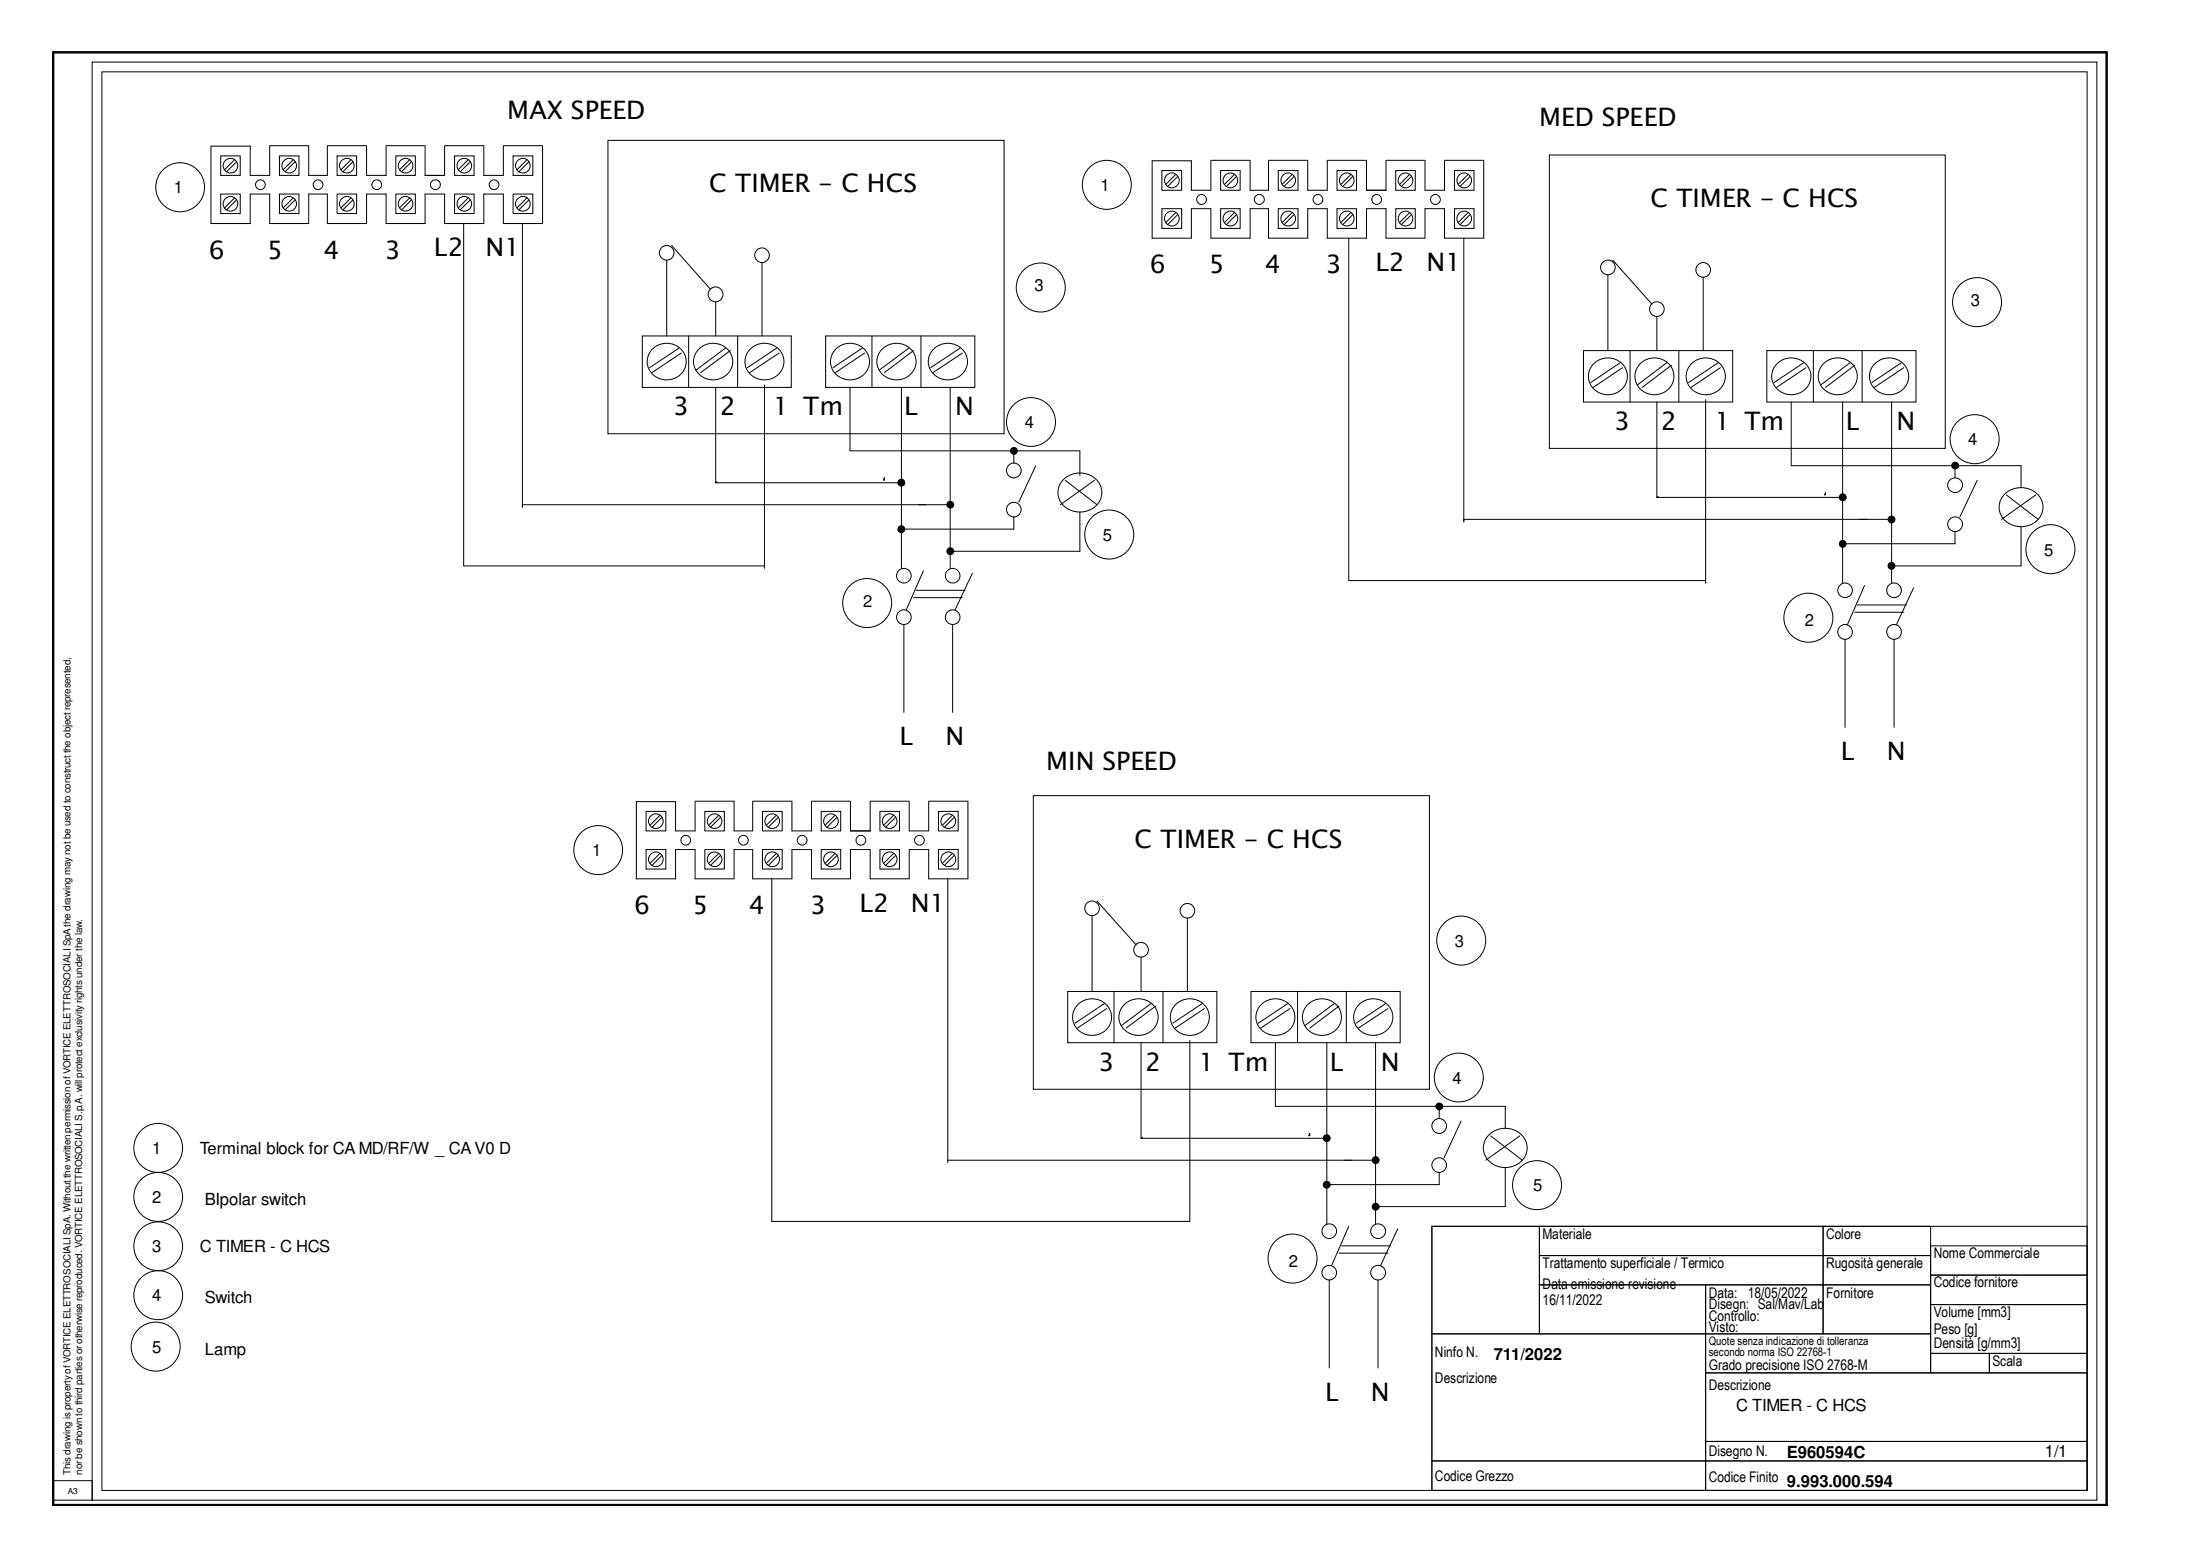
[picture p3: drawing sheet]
<svg xmlns="http://www.w3.org/2000/svg" width="420mm" height="297mm" viewBox="0 0 420 297" stroke-linecap="round" stroke-linejoin="round" font-family="sans-serif">
<g fill="none" stroke="#000" stroke-width=".19">
<path d="M17.6 11.9h382.9v274.5h-382.9zM19.5 13.7h379.1v270.8h-379.1zM42.2 29.8h3.7v3.7h-3.7zM42.2 37h3.7v3.8h-3.7zM44.8 30.5l-1.9 1.9M44.8 37.8l-1.9 1.9M45.2 30.9l-1.9 1.9M45.2 38.2l-1.9 1.8M51.5 27.9v5.6h-3.7v-5.6h-7.5v14.8h7.5v-5.7h3.7v5.7h7.5v-5.7h3.5v5.7h7.5v-5.7h3.7v5.7h7.5v-5.7h3.7v5.7h7.5v-5.7h3.7v5.7h7.5v-14.8M51.5 27.8h7.5M53.4 29.8h3.7v3.7h-3.7zM53.4 37h3.7v3.8h-3.7z"/>
<path d="M56 30.5l-1.9 1.9M56 37.8l-1.9 1.9M56.3 30.9l-1.8 1.9M56.3 38.2l-1.8 1.8M59 27.9v5.6h3.5v-5.6M62.5 27.8h7.5M64.4 29.8h3.7v3.7h-3.7zM64.4 37h3.7v3.8h-3.7zM67 30.5l-1.9 1.9M67 37.8l-1.9 1.9M67.4 30.9l-1.9 1.9M67.4 38.2l-1.9 1.8"/>
<path d="M70 27.9v5.6h3.7v-5.6M73.7 27.8h7.5M75.6 29.8h3.7v3.7h-3.7zM75.6 37h3.7v3.8h-3.7zM78.2 30.5l-1.9 1.9M78.2 37.8l-1.9 1.9M78.6 30.9l-1.9 1.9M78.6 38.2l-1.9 1.8M81.2 27.9v5.6h3.7v-5.6M84.9 27.8h7.5M86.8 29.8h3.7v3.7h-3.7zM86.8 37h3.7v3.8h-3.7z"/>
<path d="M89.4 30.5l-1.9 1.9M89.4 37.8l-1.9 1.9M89.8 30.9l-1.9 1.9M89.8 38.2l-1.9 1.8M92.4 27.9v5.6h3.7v-5.6M96.1 27.8h7.5M98 29.8h3.8v3.7h-3.8zM98 37h3.8v3.8h-3.8zM100.6 30.5l-1.8 1.9M100.6 37.8l-1.8 1.9M101 30.9l-1.9 1.9M101 38.2l-1.9 1.8"/>
<path d="M116.1 26.8h75.7v56h-75.7zM221.9 32.6h3.8v3.7h-3.8zM221.9 39.8h3.8v3.8h-3.8zM224.5 33.3l-1.8 1.9M224.9 33.7l-1.9 1.9M231.3 30.7v5.6h-3.8v-5.6h-7.5v14.8h7.5v-5.7h3.8v5.7h7.4v-5.7h3.6v5.7h7.5v-5.7h3.7v5.7h7.5v-5.7h3.7v5.7h7.4v-5.7h3.8v5.7h7.5v-14.8M231.3 30.6h7.4M233.1 32.6h3.7v3.7h-3.7zM233.1 39.8h3.7v3.8h-3.7zM235.7 33.3l-1.8 1.9M236.1 33.7l-1.8 1.9M238.7 30.7v5.6h3.6v-5.6"/>
<path d="M242.3 30.6h7.5M244.1 32.6h3.8v3.7h-3.8zM244.1 39.8h3.8v3.8h-3.8zM246.7 33.3l-1.8 1.9M247.1 33.7l-1.8 1.9M249.8 30.7v5.6h3.7v-5.6M253.5 30.6h7.5M255.3 32.6h3.8v3.7h-3.8zM255.3 39.8h3.8v3.8h-3.8zM258 33.3l-1.9 1.9M258.3 33.7l-1.8 1.9M261 30.7v5.6h3.7v-5.6"/>
<path d="M264.7 30.6h7.4M266.6 32.6h3.7v3.7h-3.7zM266.6 39.8h3.7v3.8h-3.7zM269.2 33.3l-1.9 1.9M269.6 33.7l-1.9 1.9M272.1 30.7v5.6h3.8v-5.6M275.9 30.6h7.5M277.8 32.6h3.7v3.7h-3.7zM277.8 39.8h3.7v3.8h-3.7zM280.4 33.3l-1.9 1.9M280.7 33.7l-1.8 1.9M295.9 29.6h75.6v56h-75.6z"/>
<path d="M88.5 42.7v65.3h57.5M99.8 42.7v54.1M127.3 49.7v14.4M128.3 46.9l7.4 8.3M136.7 57.6v6.5M145.5 50.1v14M224.5 40.6l-1.8 1.9M224.9 41l-1.9 1.8M235.7 40.6l-1.8 1.9M236.1 41l-1.8 1.8M246.7 40.6l-1.8 1.9M247.1 41l-1.8 1.8"/>
<path d="M257.6 45.5v65.3h68.1M258 40.6l-1.9 1.9M258.3 41l-1.8 1.8M269.2 40.6l-1.9 1.9M269.6 41l-1.9 1.8M279.6 45.5v54.1M280.4 40.6l-1.9 1.9M280.7 41l-1.8 1.8M307.1 52.5v14.4M308 49.7l7.5 8.4M325.3 52.9v14M122.7 64.1h28.4v9.9h-28.4z"/>
<path d="M124.7 66.6a3.7 3.7 0 0 1 4.6-.6 3.7 3.7 0 0 1 1.5 4.4 3.8 3.8 0 0 1-4.1 2.1 3.8 3.8 0 0 1-3.1-3.5 3.4 3.4 0 0 1 1.1-2.4zM129.7 66.5l-5.6 3.7M130.1 67.4l-5.6 3.7M131.5 64.1v9.9M133.6 66.6a3.7 3.7 0 0 1 4.2-.7 3.7 3.7 0 0 1 2.1 3.8 3.8 3.8 0 0 1-4 2.8 3.8 3.8 0 0 1-3.5-3.5 3.4 3.4 0 0 1 1.2-2.4zM136.7 74v18.2M138.5 66.5l-5.6 4.2M139.5 66.9l-5.7 4.2M140.9 64.1v9.9M143.4 66.6a3.7 3.7 0 0 1 4.5-.6 3.7 3.7 0 0 1 1.5 4.4 3.8 3.8 0 0 1-4.1 2.1 3.8 3.8 0 0 1-3-3.5 3.4 3.4 0 0 1 1.1-2.4zM146 73.5v35M148.3 66.5l-5.6 3.7"/>
<path d="M148.8 67.4l-5.6 3.7M157.7 64.1h28.5v9.9h-28.5zM159.7 66.6a3.7 3.7 0 0 1 4.6-.6 3.7 3.7 0 0 1 1.5 4.4 3.8 3.8 0 0 1-4.1 2.1 3.8 3.8 0 0 1-3.1-3.5 3.4 3.4 0 0 1 1.1-2.4zM162.3 74v12.1h43.9v4.7M164.7 66.5l-5.6 3.7M165.1 67.4l-5.6 3.7M166.5 64.1v9.9M168.6 66.6a3.7 3.7 0 0 1 4.5-.6 3.7 3.7 0 0 1 1.6 4.4 3.8 3.8 0 0 1-4.2 2.1 3.8 3.8 0 0 1-3-3.5 3.4 3.4 0 0 1 1.1-2.4zM172.2 74v34.5M173.6 66.5l-5.7 4.2M174.5 66.9l-5.6 4.2M175.9 64.1v9.9"/>
<path d="M178.4 66.6a3.7 3.7 0 0 1 4.3-.7 3.7 3.7 0 0 1 2 3.8 3.8 3.8 0 0 1-4 2.8 3.8 3.8 0 0 1-3.4-3.5 3.4 3.4 0 0 1 1.1-2.4zM181.5 74v34.5M183.3 66.5l-5.6 3.7M183.8 67.4l-5.6 3.7M302.4 66.9h28.5v9.9h-28.5zM304.5 69.4a3.7 3.7 0 0 1 4.5-.6 3.7 3.7 0 0 1 1.5 4.4 3.7 3.7 0 0 1-4.4 2 3.7 3.7 0 0 1-2.7-4.1l.2-.6zM309.4 69.3l-5.6 3.7M309.9 70.2l-5.6 3.8M311.3 66.9v9.9M313.3 69.4a3.7 3.7 0 0 1 4.6-.6 3.7 3.7 0 0 1 1.5 4.4 3.7 3.7 0 0 1-4.4 2 3.7 3.7 0 0 1-2.7-4.1l.2-.6zM316.4 60.4v6.5M316.4 76.8v18.2"/>
<path d="M318.3 69.3l-5.6 4.2M319.2 69.7l-5.6 4.3M320.6 66.9v9.9M323.1 69.4a3.7 3.7 0 0 1 4.6-.6 3.7 3.7 0 0 1 1.5 4.4 3.8 3.8 0 0 1-4.4 2 3.8 3.8 0 0 1-2.7-4.1l.2-.6zM325.7 76.3v35M328.1 69.3l-5.6 3.7M328.6 70.2l-5.7 3.8M337.4 66.9h28.5v9.9h-28.5zM339.5 69.4a3.7 3.7 0 0 1 4.6-.6 3.7 3.7 0 0 1 1.5 4.4 3.8 3.8 0 0 1-4.5 2 3.8 3.8 0 0 1-2.7-4.1l.3-.6zM342.1 76.8v12.1h43.9v4.2M344.5 69.3l-5.7 3.7M344.9 70.2l-5.6 3.8"/>
<path d="M346.3 66.9v9.9M348.3 69.4a3.7 3.7 0 0 1 4.6-.6 3.7 3.7 0 0 1 1.5 4.4 3.7 3.7 0 0 1-4.4 2 3.7 3.7 0 0 1-2.7-4.1l.2-.6zM351.9 76.8v34.5M353.3 69.3l-5.6 4.2M354.2 69.7l-5.6 4.3M355.6 66.9v9.9M358.1 69.4a3.7 3.7 0 0 1 4.6-.6 3.7 3.7 0 0 1 1.5 4.4 3.8 3.8 0 0 1-4.1 2.1 3.8 3.8 0 0 1-3.1-3.5 3.4 3.4 0 0 1 1.1-2.4zM361.3 76.8v34.5M363.1 69.3l-5.6 3.7M363.6 70.2l-5.6 3.8M99.8 96.4h81.2M136.7 92.2h35.5"/>
<path d="M136.9 91.9l-.2 .3M168.7 91.7l.2-.5v.5M193.6 86.1v2.3M193.6 98.7v2.3h-21.4M197.8 88.9l-3.2 7M203.3 91.4a4.4 4.4 0 0 1 7 1.9 4 4 0 0 1-4.9 4.4 3.6 3.6 0 0 1-3.1-2.5 3.6 3.6 0 0 1 1-3.8zM203.4 91.7l6.1 4.7M206.2 97.7v7.5h-24.7M209 91.7l-6.5 4.7M279.6 99.1h81.2M316.4 95h35.5M316.7 94.7l-.3 .3"/>
<path d="M348.4 94.5l.2-.5v.5M373.4 88.9v2.3M377.6 91.7l-3.3 7M383 94.2a4.4 4.4 0 0 1 7.1 1.9 4 4 0 0 1-5 4.4 3.6 3.6 0 0 1-3.1-2.5 3.6 3.6 0 0 1 1-3.8zM383.2 94.5l6 4.6M388.8 94.5l-6.5 4.6M172.6 119.2v16.8M174.5 114.1h9.3M175 112.7h9.3M176.3 109l-3.2 7.4M181.9 119.2v16.8M185.7 109.4l-3.3 7"/>
<path d="M354.2 116.9h9.4M354.7 115.5h9.4M356.1 111.8l-3.3 7.4M365.5 112.2l-3.3 7M373.4 101.5v2.3h-21.5M386 100.5v7.5h-24.7M352.4 122v16.9M361.7 122v16.9M123.4 154.9h3.8v3.7h-3.8zM126 155.7l-1.8 1.8M126.4 156l-1.9 1.9M132.7 153v5.6h-3.7v-5.6h-7.5v14.8h7.5v-5.6h3.7v5.6h7.5v-5.6h3.6v5.6h7.4v-5.6h3.8v5.6h7.4v-5.6h3.8v5.6h7.4v-5.6h3.8v5.6h7.5v-14.8"/>
<path d="M132.7 153h7.5M134.6 154.9h3.7v3.7h-3.7zM137.2 155.7l-1.8 1.8M137.6 156l-1.9 1.9M140.2 153v5.6h3.6v-5.6M143.8 153h7.4M145.6 154.9h3.8v3.7h-3.8zM148.2 155.7l-1.8 1.8M148.6 156l-1.8 1.9M151.2 153v5.6h3.8v-5.6M155 153h7.4M156.8 154.9h3.8v3.7h-3.8z"/>
<path d="M159.5 155.7l-1.9 1.8M159.8 156l-1.9 1.9M162.4 153v5.6h3.8v-5.6M166.2 153h7.4M168.1 154.9h3.7v3.7h-3.7zM170.6 155.7l-1.8 1.8M171 156l-1.8 1.9M173.6 153v5.6h3.8v-5.6M177.4 153h7.5M179.2 154.9h3.8v3.7h-3.8zM181.9 155.7l-1.9 1.8M182.2 156l-1.8 1.9"/>
<path d="M197.3 151.9h75.7v56h-75.7zM123.4 162.2h3.8v3.7h-3.8zM126 162.9l-1.8 1.9M126.4 163.3l-1.9 1.9M134.6 162.2h3.7v3.7h-3.7zM137.2 162.9l-1.8 1.9M137.6 163.3l-1.9 1.9M145.6 162.2h3.8v3.7h-3.8zM147.4 167.8v65.4h79.8v-34.6M148.2 162.9l-1.8 1.9M148.6 163.3l-1.8 1.9M156.8 162.2h3.8v3.7h-3.8z"/>
<path d="M159.5 162.9l-1.9 1.9M159.8 163.3l-1.9 1.9M168.1 162.2h3.7v3.7h-3.7zM170.6 162.9l-1.8 1.9M171 163.3l-1.8 1.9M179.2 162.2h3.8v3.7h-3.8zM181 167.8v54.2M181.9 162.9l-1.9 1.9M182.2 163.3l-1.8 1.9M208.6 174.8v14.5M209.5 172l7.5 8.4M226.8 175.3v14"/>
<path d="M203.9 189.3h28.5v9.8h-28.5zM205.9 191.7a3.7 3.7 0 0 1 4.6-.5 3.7 3.7 0 0 1 1.5 4.3 3.8 3.8 0 0 1-4.1 2.1 3.8 3.8 0 0 1-3.1-3.4 3.4 3.4 0 0 1 1.1-2.5zM210.9 191.6l-5.6 3.7M211.4 192.5l-5.6 3.8M212.8 189.3v9.8M214.8 191.7a3.7 3.7 0 0 1 4.6-.5 3.7 3.7 0 0 1 1.5 4.3 3.8 3.8 0 0 1-4.1 2.1 3.8 3.8 0 0 1-3.1-3.4 3.4 3.4 0 0 1 1.1-2.5zM217.9 182.7v6.6M217.9 199.1v18.2M219.8 191.6l-5.6 4.2M220.7 192.1l-5.6 4.2M222.1 189.3v9.8M224.6 191.7a3.7 3.7 0 0 1 4.6-.5 3.7 3.7 0 0 1 1.5 4.3 3.8 3.8 0 0 1-4.1 2.1 3.8 3.8 0 0 1-3.1-3.4 3.4 3.4 0 0 1 1.1-2.5z"/>
<path d="M229.6 191.6l-5.6 3.7M230 192.5l-5.6 3.8M238.9 189.3h28.5v9.8h-28.5zM241 191.7a3.7 3.7 0 0 1 4.5-.5 3.7 3.7 0 0 1 1.5 4.3 3.8 3.8 0 0 1-4.1 2.1 3.8 3.8 0 0 1-3.1-3.4 3.4 3.4 0 0 1 1.2-2.5zM243.6 199.1v12.1h43.9v4.2M245.9 191.6l-5.6 3.7M246.4 192.5l-5.6 3.8M247.8 189.3v9.8M249.8 191.7a3.7 3.7 0 0 1 4.6-.5 3.7 3.7 0 0 1 1.5 4.3 3.8 3.8 0 0 1-4.1 2.1 3.8 3.8 0 0 1-3.1-3.4 3.4 3.4 0 0 1 1.1-2.5zM253.4 199.1v34.5M254.8 191.6l-5.6 4.2M255.7 192.1l-5.6 4.2"/>
<path d="M257.1 189.3v9.8M259.6 191.7a3.7 3.7 0 0 1 4.3-.7 3.7 3.7 0 0 1 2 3.9 3.8 3.8 0 0 1-4 2.7 3.8 3.8 0 0 1-3.4-3.4 3.4 3.4 0 0 1 1.1-2.5zM262.7 199.1v34.5M264.6 191.6l-5.6 3.7M265.1 192.5l-5.7 3.8M217.9 217.3h35.5M218.2 217.1l-.3 .2M249.9 216.8l.2-.4v.4M274.9 211.2v2.3M279 214l-3.2 7M284.5 216.5a4.3 4.3 0 0 1 4.4-.9 4.3 4.3 0 0 1 2.8 3.6 4.3 4.3 0 0 1-2.8 3.5 4.3 4.3 0 0 1-4.4-.9 3.5 3.5 0 0 1 0-5.3zM284.7 216.8l6 4.7"/>
<path d="M290.3 216.8l-6.6 4.7M181 221.5h81.2M255.7 239.2h9.4M256.2 237.8h9.3M257.6 234.1l-3.3 7.5M266.9 234.6l-3.2 7M273.5 234.1h20.5v20.5h-20.5zM273.5 234.1h125.1v50.4h-125.1zM274.9 223.8v2.3h-21.5M287.5 222.9v7.4h-24.8M294 234.1h54.2v5.6h-54.2zM294 239.7h54.2v5.6h-54.2z"/>
<path d="M348.2 234.1h20.5v5.6h-20.5zM348.2 239.7h20.5v5.6h-20.5zM368.7 237.8h29.9v5.6h-29.9zM253.9 244.3v16.9M263.2 244.3v16.9M273.5 254.6h52.2v24.3h-52.2zM294 245.3h31.7v9.3h-31.7zM325.7 245.3h22.5v9.3h-22.5zM325.7 254.6h43v7.5h-43zM348.2 245.3h20.5v9.3h-20.5zM368.7 243.4h29.9v5.6h-29.9zM368.7 249h29.9v9.4h-29.9z"/>
<path d="M368.7 258.4h11.2v3.7h-11.2zM379.9 258.4h18.7v3.7h-18.7zM273.5 278.9h52.2v5.6h-52.2zM325.7 262.1h72.9v13.1h-72.9zM325.7 275.2h72.9v3.7h-72.9zM325.7 278.9h72.9v5.6h-72.9zM10.1 282.7h7.5v3.7h-7.5zM10.1 287.5v-277.5h392.2v277.5"/>
<circle cx="34.4" cy="35.7" r="4.7"/>
<circle cx="44" cy="31.6" r="1.4"/>
<circle cx="44" cy="38.9" r="1.4"/>
<circle cx="49.7" cy="35.3" r=".93"/>
<circle cx="55.2" cy="31.6" r="1.4"/>
<circle cx="55.2" cy="38.9" r="1.4"/>
<circle cx="60.7" cy="35.3" r=".93"/>
<circle cx="66.2" cy="31.6" r="1.4"/>
<circle cx="66.2" cy="38.9" r="1.4"/>
<circle cx="72" cy="35.3" r=".93"/>
<circle cx="77.5" cy="31.6" r="1.4"/>
<circle cx="77.5" cy="38.9" r="1.4"/>
<circle cx="83.2" cy="35.3" r=".94"/>
<circle cx="88.7" cy="31.6" r="1.4"/>
<circle cx="88.7" cy="38.9" r="1.4"/>
<circle cx="94.4" cy="35.3" r=".93"/>
<circle cx="99.9" cy="31.6" r="1.4"/>
<circle cx="99.9" cy="38.9" r="1.4"/>
<circle cx="211.4" cy="35.3" r="4.7"/>
<circle cx="223.8" cy="34.4" r="1.41"/>
<circle cx="229.5" cy="38.1" r=".94"/>
<circle cx="235" cy="34.4" r="1.41"/>
<circle cx="240.5" cy="38.1" r=".95"/>
<circle cx="246" cy="34.4" r="1.41"/>
<circle cx="251.7" cy="38.1" r=".94"/>
<circle cx="257.2" cy="34.4" r="1.41"/>
<circle cx="262.9" cy="38.1" r=".94"/>
<circle cx="268.4" cy="34.4" r="1.41"/>
<circle cx="274.1" cy="38.1" r=".95"/>
<circle cx="279.6" cy="34.4" r="1.41"/>
<circle cx="127.3" cy="48.3" r="1.39"/>
<circle cx="136.7" cy="56.2" r="1.42"/>
<circle cx="145.5" cy="48.7" r="1.39"/>
<circle cx="198.8" cy="54.9" r="4.7"/>
<circle cx="223.8" cy="41.7" r="1.41"/>
<circle cx="235" cy="41.7" r="1.41"/>
<circle cx="246" cy="41.7" r="1.41"/>
<circle cx="257.2" cy="41.7" r="1.41"/>
<circle cx="268.4" cy="41.7" r="1.41"/>
<circle cx="279.6" cy="41.7" r="1.41"/>
<circle cx="307.1" cy="51.1" r="1.39"/>
<circle cx="316.4" cy="59" r="1.4"/>
<circle cx="325.3" cy="51.5" r="1.39"/>
<circle cx="377.6" cy="57.7" r="4.7"/>
<circle cx="172.1" cy="92.1" r=".65"/>
<circle cx="181.5" cy="96.4" r=".65"/>
<circle cx="193.6" cy="89.8" r="1.41"/>
<circle cx="193.6" cy="97.3" r="1.39"/>
<circle cx="193.6" cy="86.1" r=".66"/>
<circle cx="196.9" cy="80.6" r="4.7"/>
<circle cx="351.9" cy="94.9" r=".66"/>
<circle cx="361.2" cy="99.2" r=".65"/>
<circle cx="373.4" cy="88.9" r=".66"/>
<circle cx="373.4" cy="92.6" r="1.41"/>
<circle cx="377.1" cy="83.8" r="4.7"/>
<circle cx="165.6" cy="115.1" r="4.7"/>
<circle cx="172.1" cy="101" r=".65"/>
<circle cx="172.6" cy="117.8" r="1.4"/>
<circle cx="172.6" cy="109.9" r="1.4"/>
<circle cx="181.5" cy="105.2" r=".66"/>
<circle cx="181.9" cy="117.8" r="1.4"/>
<circle cx="181.9" cy="109.9" r="1.39"/>
<circle cx="211.8" cy="102" r="4.7"/>
<circle cx="345.4" cy="117.9" r="4.7"/>
<circle cx="351.9" cy="103.8" r=".66"/>
<circle cx="352.4" cy="112.7" r="1.4"/>
<circle cx="361.2" cy="108" r=".65"/>
<circle cx="361.7" cy="112.7" r="1.4"/>
<circle cx="373.4" cy="100.1" r="1.41"/>
<circle cx="391.6" cy="104.8" r="4.7"/>
<circle cx="352.4" cy="120.6" r="1.41"/>
<circle cx="361.7" cy="120.6" r="1.41"/>
<circle cx="125.3" cy="156.8" r="1.39"/>
<circle cx="136.5" cy="156.8" r="1.39"/>
<circle cx="147.5" cy="156.8" r="1.39"/>
<circle cx="158.7" cy="156.8" r="1.39"/>
<circle cx="169.9" cy="156.8" r="1.4"/>
<circle cx="181.1" cy="156.8" r="1.4"/>
<circle cx="114.2" cy="162.3" r="4.7"/>
<circle cx="125.3" cy="164" r="1.39"/>
<circle cx="131" cy="160.4" r=".93"/>
<circle cx="136.5" cy="164" r="1.39"/>
<circle cx="142" cy="160.4" r=".93"/>
<circle cx="147.5" cy="164" r="1.39"/>
<circle cx="153.2" cy="160.4" r=".93"/>
<circle cx="158.7" cy="164" r="1.39"/>
<circle cx="164.4" cy="160.4" r=".94"/>
<circle cx="169.9" cy="164" r="1.4"/>
<circle cx="175.6" cy="160.4" r=".93"/>
<circle cx="181.1" cy="164" r="1.4"/>
<circle cx="208.6" cy="173.4" r="1.39"/>
<circle cx="226.8" cy="173.9" r="1.39"/>
<circle cx="279.1" cy="179.6" r="4.7"/>
<circle cx="217.9" cy="181.3" r="1.4"/>
<circle cx="30.2" cy="219.1" r="4.7"/>
<circle cx="253.4" cy="217.3" r=".65"/>
<circle cx="274.8" cy="214.9" r="1.41"/>
<circle cx="274.9" cy="211.2" r=".66"/>
<circle cx="278.6" cy="205.7" r="4.7"/>
<circle cx="30.2" cy="228.5" r="4.7"/>
<circle cx="30.2" cy="237.9" r="4.7"/>
<circle cx="253.4" cy="226.2" r=".65"/>
<circle cx="253.9" cy="235" r="1.4"/>
<circle cx="262.7" cy="221.5" r=".66"/>
<circle cx="262.7" cy="230.4" r=".66"/>
<circle cx="263.2" cy="235" r="1.41"/>
<circle cx="274.9" cy="222.4" r="1.39"/>
<circle cx="293.5" cy="226.2" r="4.7"/>
<circle cx="29.7" cy="257.1" r="4.7"/>
<circle cx="30.2" cy="247.3" r="4.7"/>
<circle cx="246.9" cy="240.3" r="4.7"/>
<circle cx="253.9" cy="242.9" r="1.39"/>
<circle cx="263.2" cy="243" r="1.41"/>
</g>
<g fill="#000">
<circle cx="172.1" cy="92.1" r=".65"/>
<circle cx="181.5" cy="96.4" r=".65"/>
<circle cx="193.6" cy="86.1" r=".66"/>
<circle cx="351.9" cy="94.9" r=".66"/>
<circle cx="361.2" cy="99.2" r=".65"/>
<circle cx="373.4" cy="88.9" r=".66"/>
<circle cx="172.1" cy="101" r=".65"/>
<circle cx="181.5" cy="105.2" r=".66"/>
<circle cx="351.9" cy="103.8" r=".66"/>
<circle cx="361.2" cy="108" r=".65"/>
<circle cx="253.4" cy="217.3" r=".65"/>
<circle cx="274.9" cy="211.2" r=".66"/>
<circle cx="253.4" cy="226.2" r=".65"/>
<circle cx="262.7" cy="221.5" r=".66"/>
<circle cx="262.7" cy="230.4" r=".66"/>
</g>
<path d="M10.1 10h392.2v277.3h-392.2z" fill="none" stroke="#000" stroke-width=".47"/>
<g font-size="4.9">
<text x="96.9" y="22.7">MAX SPEED</text>
<text x="294" y="24.1">MED SPEED</text>
<text x="135.5" y="36.7">C TIMER - C HCS</text>
<text x="315.2" y="39.5">C TIMER - C HCS</text>
<text x="39.9" y="49.4">6</text>
<text x="51" y="49.4">5</text>
<text x="61.8" y="49.4">4</text>
<text x="73.5" y="49.4">3</text>
<text x="82.9" y="48.9">L2</text>
<text x="92.7" y="48.9">N1</text>
<text x="219.6" y="52.2">6</text>
<text x="230.8" y="52.2">5</text>
<text x="241.5" y="52.2">4</text>
<text x="253.2" y="52.2">3</text>
<text x="262.7" y="51.7">L2</text>
<text x="272.4" y="51.7">N1</text>
<text x="128.6" y="79.2">3</text>
<text x="137.4" y="79.2">2</text>
<text x="147.7" y="79.2">1 Tm</text>
<text x="172.7" y="79.2">L</text>
<text x="182.4" y="79.2">N</text>
<text x="308.3" y="82">3</text>
<text x="317.2" y="82">2</text>
<text x="327.5" y="82">1 Tm</text>
<text x="352.5" y="82">L</text>
<text x="362.2" y="82">N</text>
<text x="171.8" y="142.3">L</text>
<text x="180.6" y="142.3">N</text>
<text x="199.8" y="146.9">MIN SPEED</text>
<text x="351.6" y="145.1">L</text>
<text x="360.3" y="145.1">N</text>
<text x="216.7" y="161.9">C TIMER - C HCS</text>
<text x="121.1" y="174.5">6</text>
<text x="132.3" y="174.5">5</text>
<text x="143" y="174.5">4</text>
<text x="154.7" y="174.5">3</text>
<text x="164.2" y="174">L2</text>
<text x="173.9" y="174">N1</text>
<text x="209.8" y="204.4">3</text>
<text x="218.7" y="204.4">2</text>
<text x="228.9" y="204.4">1 Tm</text>
<text x="254" y="204.4">L</text>
<text x="263.7" y="204.4">N</text>
<text x="253.1" y="267.4">L</text>
<text x="261.8" y="267.4">N</text>
</g>
<g font-size="3.2">
<text x="33.2" y="36.9">1</text>
<text x="210.2" y="36.4">1</text>
<text x="197.6" y="55.6">3</text>
<text x="376.4" y="58.4">3</text>
<text x="195.7" y="81.7">4</text>
<text x="375.9" y="85">4</text>
<text x="210.6" y="103.2">5</text>
<text x="390.4" y="106">5</text>
<text x="164.9" y="115.8">2</text>
<text x="344.7" y="119.5">2</text>
<text x="113.1" y="163.4">1</text>
<text x="277.9" y="180.7">3</text>
<text x="277.4" y="206.9">4</text>
<text x="29" y="220.3">1</text>
<text x="38.2" y="220.3">Terminal block for CA MD/RF/W _ CA V0 D</text>
<text x="292.8" y="227.4">5</text>
<text x="29" y="229.7">2</text>
<text x="39.1" y="230.1">BIpolar switch</text>
<text x="29" y="239.1">3</text>
<text x="38.2" y="239">C TIMER - C HCS</text>
<text x="246.1" y="241.9">2</text>
<text x="29" y="248.4">4</text>
<text x="39.1" y="248.8">Switch</text>
<text x="29" y="258.2">5</text>
<text x="39.1" y="258.6">Lamp</text>
<text x="285.3" y="259.6">711/2022</text>
<text x="331.6" y="269.5">C TIMER - C HCS</text>
<text x="341.3" y="278.3">E960594C</text>
<text x="390.5" y="278.2">1/1</text>
<text x="341.3" y="283.8">9.993.000.594</text>
</g>
<g font-size="2.8">
<text x="294.6" y="236.4">Materiale</text>
<text x="348.8" y="236.4">Colore</text>
<text x="294.6" y="242">Trattamento superficiale / Termico</text>
<text x="348.8" y="242">Rugosità generale</text>
<text x="369.3" y="240.2">Nome Commerciale</text>
<text x="369.3" y="245.7">Codice fornitore</text>
<text x="294.6" y="246">Data emissione revisione</text>
<text x="294.6" y="249.2">16/11/2022</text>
<text x="326.3" y="247.7">Data:</text>
<text x="326.3" y="249.9">Disegn: Sal/Mav/Lab</text>
<text x="333.8" y="247.7">18/05/2022</text>
<text x="348.8" y="247.7">Fornitore</text>
<text x="369.3" y="251.5">Volume [mm3]</text>
<text x="326.3" y="252.1">Controllo:</text>
<text x="326.3" y="254.3">Visto:</text>
<text x="369.3" y="254.6">Peso [g]</text>
<text x="369.3" y="257.3">Densità [g/mm3]</text>
<text x="274.1" y="259">Ninfo N.</text>
<text x="274.1" y="263.9">Descrizione</text>
<text x="326.3" y="261.6">Grado precisione ISO 2768-M</text>
<text x="380.5" y="260.8">Scala</text>
<text x="326.3" y="265.3">Descrizione</text>
<text x="326.3" y="277.9">Disegno N.</text>
<text x="274.1" y="282.7">Codice Grezzo</text>
<text x="326.3" y="282.9">Codice Finito</text>
</g>
<g font-size="2.2">
<text x="326.3" y="256.7">Quote senza indicazione di tolleranza</text>
<text x="326.3" y="258.8">secondo norma ISO 22768-1</text>
</g>
<g font-size="1.9">
<text x="13.5" y="281.6" transform="rotate(-90 13.5 281.6)">This drawing is property of VORTICE ELETTROSOCIALI SpA. Without the written permission of VORTICE ELETTROSOCIALI SpA the drawing may not be used to construct the object represented,</text>
<text x="15.7" y="281.6" transform="rotate(-90 15.7 281.6)">nor be shown to third parties or otherwise reproduced. VORTICE ELETTROSOCIALI S.p.A. will protect exclusivity rights under the law.</text>
</g>
<text font-size="1.6" x="12.9" y="285.1">A3</text>
</svg>
